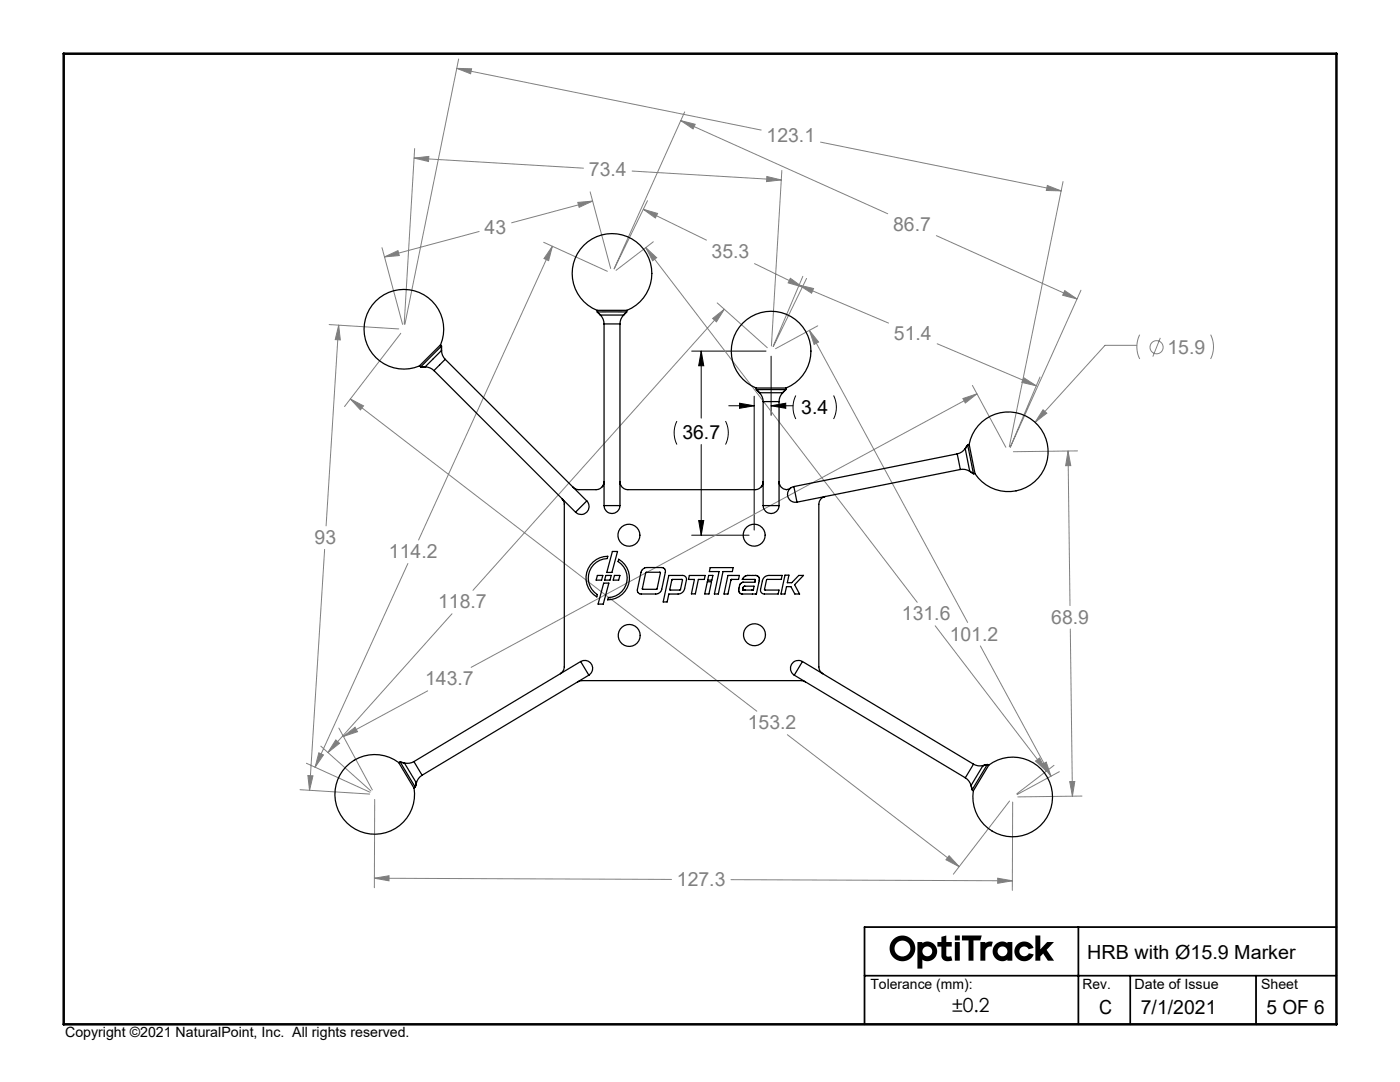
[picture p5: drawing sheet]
<svg xmlns="http://www.w3.org/2000/svg" width="279mm" height="216mm" viewBox="0 0 279 216" stroke-linecap="round" stroke-linejoin="round" font-family="sans-serif">
<path d="M172.5 194.7h94.2M215.2 185v19.4M225.6 194.7v9.7M250.7 194.7v9.7M266.7 185h-94.2v19.4" fill="none" stroke="#000" stroke-width=".35"/>
<path d="M12.7 10.7h254v193.7h-254z" fill="none" stroke="#000" stroke-width=".5"/>
<path d="M178.5 189.3a1.6 1.6 0 0 1 3.2 0 1.6 1.6 0 0 1-3.2 0zM177.5 189.2a2.6 2.6 0 0 0 5.2 0 2.6 2.6 0 0 0-5.2 0zM184.1 189.8a.98 .98 0 0 1 1.9 0 .98 .98 0 0 1-1.9 0zM183.1 188v5.3h1v-1.8l.1 .1a1.93 1.93 0 0 0 2.8-1.8 1.93 1.93 0 0 0-2.9-1.6v-.2zM187.9 186.9v1.1h-.8v.9h.8v1.7a1.44 1.44 0 0 0 2.2 1.1l-.3-.9-.7 .1-.2-.3v-1.7h1v-.9h-1v-1.3zM190.6 188v3.7h.9v-3.7zM190.6 186.7v1h.9v-1zM192 186.7v1h1.3v4h1v-4h1.4l.2-1zM195.7 188v3.7h.9l.1-2.2 .5-.5 .7-.1 .2-1h-.8l-.7 .3v-.2zM199.1 189.8a.98 .98 0 0 1 1.9 0 .98 .98 0 0 1-1.9 0zM198.6 188.5a1.93 1.93 0 0 0-.1 2.6 1.93 1.93 0 0 0 2.6 .4v.2h.9v-3.7h-.9v.2l-.3-.1a1.82 1.82 0 0 0-2.2 .4zM203.1 188.4a1.97 1.97 0 0 0 .3 3.1 1.97 1.97 0 0 0 2.9-1.1l-1-.2-.4 .5-.5 .1-.5-.2-.4-.3v-.8l.5-.6h.8l.5 .5 1-.3-.5-.6-.7-.5a1.96 1.96 0 0 0-2 .4zM206.6 186.7v5h1v-.8l.6-.6 .9 1.4h1.3l-1.5-2.2 1.4-1.5h-1.3l-1.4 1.4v-2.7z" fill-rule="evenodd" fill="#000"/>
<g fill="none" stroke="#808080" stroke-width=".2">
<path d="M91.2 13.6l60.7 12.4M91.2 13.6l2.9 .1-.2 1zM91.5 11.8l-10.7 52.9M82.6 31.5l33.9 2.1M82.6 31.5l3-.3-.1 1zM82.8 29.6l-2.1 35.1M117.8 38.3l4.1 15.3M126.2 34.1l29.7 1.8M135.9 24.1l41.3 18.6M135.9 24.1l2.8 .7-.4 .9zM136.6 22.3l-14 31.3M153 35.2l2.9 .7-2.9 .3z"/>
<path d="M156 34l-2 35M163.8 28.4l48 9.7M209 37l2.8 1.1-3-.1zM212.2 36.2l-10.8 53M76.2 49.4l4.1 15.3M76.7 51.3l2.7-1.3 .3 1zM95.6 46.2l-18.9 5.1M108.5 48.3l12.7 5.8M110.2 49.1l-26.7 58.7M110.2 49.1l-.7 2.9-.9-.4zM115.3 40.4l3-.3-2.7 1.3zM118.3 40.1l-16.2 4.4"/>
<path d="M128.4 41.8l12.6 6.1M128.4 41.8l2.8 .8-.4 .9zM128.9 49.4l54.1 70.8M128.9 49.4l2.2 2-.9 .6zM129.2 40.1l-6.6 13.5M130.4 48.3l-7.5 5.6M150.6 52.6l9.5 4.7M157.7 55.5l2.4 1.8-2.8-.9zM159.5 56.9l17.8 7.6M159.5 56.9l2.9 .7-.4 .9zM160.2 55.1l-5.9 14M161 55.6l-6.7 13.5"/>
<path d="M186.9 47l28 12.7M212.5 58l2.4 1.7-2.8-.8zM215.7 57.9l-14.1 31.3 6-14M65.7 64.8l13.9 .8M67.6 64.9l-2.5 40M67.6 64.9l.3 2.9h-1zM69.9 79.6l81.1 62.3M69.9 79.6l2.6 1.4-.6 .8zM80 66.5l-11.2 14.6M142.2 63.5l2.3-1.8-1.5 2.5zM143.1 60.4l10 9M144.5 61.7l-50.1 56.1"/>
<path d="M161.5 65.9l1.9 2.3-.9 .5zM161.5 65.9l31.6 58.3M163.2 65l-8.4 4.6M187 68.6l19.8 8.4M192.2 79.5l2.8-.9-2.4 1.8zM194.1 76.9l6.6 12.4M195 78.6l-101 54.6M204.3 75.4l2.5 1.6-2.9-.7zM226.9 68.9h-6.4l-13.9 15.4M227.5 66.8a5.4 5.4 0 0 0 0 4.8M231.6 67.4l-1.5 3.8M241.6 66.8a5.4 5.4 0 0 1 0 4.8"/>
<path d="M208.2 81.8l.7 .6-2.3 1.9zM213.1 90l.4 30.8M213.1 90l.6 2.9h-1zM215.1 90l-12.9 .1M64.8 109.6l-3 48.1M81.4 112.4l-18.5 40.7M85.4 137.8l-16.9 9.1M90.2 122.5l-24.8 27.7M186.6 124.9l22.2 29M195.7 128.9l14 26M213.6 125.5l.4 33.4M59.9 157.6l13.9 .8"/>
<path d="M61.1 152.3l12.8 5.8M61.4 154.7l1.1 .1-.7 2.9zM63.6 150.2l1 .4-1.7 2.5zM64 148.9l10 8.9M67 147.6l.8 .7-2.4 1.9zM67.6 145.3l6.7 12.3M68.5 146.9l2.4-1.8 .4 .9zM74.8 159.5l-.1 17.6M157.1 146.6l34.3 26.3M201.5 159.8l-11.2 14.6M206.7 151.9l.8-.7 1.3 2.7zM207.9 152.6l.9-.5 .9 2.8z"/>
<path d="M210.3 152.7l-7.4 5.7M211.4 154l-8.4 4.5M213.5 156l1-.1-.5 3zM215.9 158.8l-12.8 .2M74.7 175.2l59.3 .3M74.7 175.2l2.9-.5v1.1zM145.9 175.5l56.1 .3M189.4 170.8l2 2.1-2.6-1.3zM199.1 175.2l2.9 .6-2.9 .4zM202.1 160l-.1 17.7"/>
<circle cx="230.8" cy="69.3" r="1.31"/>
</g>
<g fill="none" stroke="#000" stroke-width=".2">
<path d="M138 70.1h14.9M139.9 70.1l.6 2.9h-1.1zM139.9 70.1v13.3M150.5 79.1v26.7M153.9 71.1v11.8M158.8 78.9a5.2 5.2 0 0 0 0 4.7M166.4 78.9a5.2 5.2 0 0 1 0 4.7M135.1 84a5.2 5.2 0 0 0 0 4.7M139.9 88.7v18.1M144.8 84a5.2 5.2 0 0 1 0 4.7M145.4 81h5.1M147.6 80.5l2.9 .5-2.9 .5z"/>
<path d="M153.9 81l2.9-.5v1zM153.9 81h4.4M138 106.8h11.5M139.4 103.9h1.1l-.6 2.9z"/>
</g>
<path d="M139.4 103.9h1.1l-.6 2.9zM139.9 70.1l.6 2.9h-1.1zM147.6 80.5l2.9 .5-2.9 .5zM153.9 81l2.9-.5v1z" fill="#000"/>
<path d="M91.2 13.6l2.9 .1-.2 1zM209 37l2.8 1.1-3-.1zM67.6 64.9l.3 2.9h-1zM61.4 154.7l1.1 .1-.7 2.9zM74.7 175.2l2.9-.5v1.1zM199.1 175.2l2.9 .6-2.9 .4zM68.5 146.9l2.4-1.8 .4 .9zM192.2 79.5l2.8-.9-2.4 1.8zM189.4 170.8l2 2.1-2.6-1.3zM69.9 79.6l2.6 1.4-.6 .8zM208.2 81.8l-1.6 2.5 2.3-1.9zM213.1 90l.6 2.9h-1zM213.5 156l1-.1-.5 3zM76.7 51.3l2.7-1.3 .3 1zM115.3 40.4l3-.3-2.7 1.3zM128.4 41.8l2.8 .8-.4 .9zM157.7 55.5l2.4 1.8-2.8-.9zM159.5 56.9l2.9 .7-.4 .9zM204.3 75.4l2.5 1.6-2.9-.7zM153 35.2l2.9 .7-2.9 .3zM82.6 31.5l3-.3-.1 1zM63.6 150.2l1 .4-1.7 2.5zM110.2 49.1l-.7 2.9-.9-.4zM142.2 63.5l2.3-1.8-1.5 2.5zM67 147.6l.8 .7-2.4 1.9zM207.9 152.6l.9-.5 .9 2.8zM161.5 65.9l1.9 2.3-.9 .5zM206.7 151.9l.8-.7 1.3 2.7zM128.9 49.4l2.2 2-.9 .6zM212.5 58l2.4 1.7-2.8-.8zM135.9 24.1l2.8 .7-.4 .9z" fill="#808080"/>
<g fill="none" stroke="#000" stroke-width=".25">
<path d="M116.5 49a7.9 7.9 0 0 1 12.3 1.2 7.9 7.9 0 0 1-3.8 11.7h-3.7a5 5 0 0 1-4.8-1.7 8 8 0 0 1 0-11.2zM75 60.1a7.9 7.9 0 0 1 10.1-1 7.9 7.9 0 0 1 2.7 9.8l-2.6 2.6a5 5 0 0 1-4.6 2.2 8 8 0 0 1-7.3-4.9 8 8 0 0 1 1.7-8.7zM83.7 73l.3 .2M84 73.2h.9M84.8 73.2a2.5 2.5 0 0 1 1.8 .8M84.8 73.2h-.8M86.6 74l25.5 25.5M87.9 68.8l.2 .2v.9M88.1 69.1l-4.1 4.1M88.1 69.1v.9M88.1 69.9l-3.3 3.3M88.1 69.9a2.5 2.5 0 0 0 .8 1.8"/>
<path d="M88.9 71.7l-2.3 2.3M88.9 71.7l5.8 5.8M94.7 77.6l22.4 22.4M119.2 62.2h5.8l-.6 .7M119.2 61.9v.3M119.2 62.2l.6 .7M119.2 62.2l.7 .7M119.8 62.9h4.7M119.8 62.9a2.5 2.5 0 0 1 .8 1.7M120.6 64.6h3.1M120.6 64.6v36.3M123.7 64.6v36.3"/>
<path d="M124.5 62.9a2.5 2.5 0 0 0-.8 1.7M125.1 61.9v.3l-.6 .7M148.3 64.5a7.9 7.9 0 0 1 12.2 1.2 7.9 7.9 0 0 1-3.8 11.7h-3.7a4.9 4.9 0 0 1-4.7-1.7 8 8 0 0 1 0-11.2zM150.9 77.7l.7 .7M150.9 77.4v.3M151 77.7l.6 .7M151.6 78.4h4.6M151.6 78.4a2.5 2.5 0 0 1 .7 1.7M156.2 78.4a2.5 2.5 0 0 0-.7 1.7M156.8 77.7h-5.9M156.8 77.7l-.6 .7M156.8 77.4v.3l-.6 .7"/>
<path d="M112.1 99.5l2.8 2.7M112.2 99.5l.3 .5 .1 .6v32.5l-.3 1-.5 .3M112.2 99.5l.3 .5M114.4 97.2h.1M117.1 100l-2.2 2.2M117.1 100a1.59 1.59 0 0 1 0 2.2 1.59 1.59 0 0 1-2.2 0M120.5 96.6l-.3 .5M120.6 96.1a1.59 1.59 0 0 1-1.6 1.6h-3.5l-.7-.1-.4-.4M123.7 96.1a1.58 1.58 0 0 0 1.6 1.6M123.8 96.6v.1M152.2 96.6l-.3 .5M152.3 80.1h3.2"/>
<path d="M152.3 96.1a1.59 1.59 0 0 1-1.6 1.6h-25.4M152.3 80.1v20.8M155.5 80.1v20.8M155.6 96.7l-.1-.6a1.45 1.45 0 0 0 .7 1.4 1.45 1.45 0 0 0 1.6-.1M157.8 97.4a1.59 1.59 0 0 0-.5 1.9 1.59 1.59 0 0 0 1.8 .9M157.8 97.4l.6-.3 .7 3.1M164.5 99.1h-.1M164.7 99.1a1.57 1.57 0 0 0-1.3 1.5v32.5a1.59 1.59 0 0 0 .8 1.3M191 90.6l.7 3.1M191 90.6l-32.6 6.5M191.7 93.7a2.5 2.5 0 0 1 1.8 .4M191.7 93.7l-32.6 6.5"/>
<path d="M192.6 89.5l.9 4.6M192.6 89.5a2.5 2.5 0 0 1-1.6 1.1M193.1 88.8l1.2 5.7-.8-.5M193.1 88.8l-.5 .7M193.1 88.8l-.5 .8M193.4 88.7l-.3 .1M193.5 94.1l.8 .4h.3M195.9 84.2a7.9 7.9 0 0 1 11.5 .9 7.9 7.9 0 0 1-1.5 11.4 7.9 7.9 0 0 1-11.4-2.2l-.7-3.7a4.7 4.7 0 0 1 .8-4.8zM118.3 112.2a4.3 4.3 0 0 1 3-1.2l-.1 .5a3.9 3.9 0 0 0-3.7 2.8 3.9 3.9 0 0 0 1.7 4.3l-.1 .5a4.3 4.3 0 0 1-.8-6.9zM119.2 114.8h1.1l-.2 1h-1.1zM120.5 116.4h1l-1.1 4.1h-1zM120.6 100.9h3.1"/>
<path d="M120.6 100.9a1.59 1.59 0 0 0 1.5 1.6 1.59 1.59 0 0 0 1.6-1.6M120.9 114.8h1.1l-.3 1h-1zM122.2 110h1l-1.1 4.2h-1zM122.6 114.8h1.1l-.2 1h-1.1zM123.5 111.6a4.3 4.3 0 0 1 2 4.9 4.3 4.3 0 0 1-4.2 3.2l.1-.5a3.9 3.9 0 0 0 3.6-2.8 3.9 3.9 0 0 0-1.6-4.4zM128.2 113.6l.9-.4 3 .1 .6 .2 .1 .6-.7 3.5-.5 .7-.6 .2h-3.1l-.6-.3-.1-.6 .7-3.5zM128.9 114.2h2.9l-.7 3.4-2.9-.1zM133.5 114.8h2.7a.76 .76 0 0 1 .8 .9l-.4 1.8a1.33 1.33 0 0 1-1.3 1h-1.8l-.4 1.6h-.7zM134.1 115.7h2.1l-.5 2h-2zM135.8 117.6h.1M137.6 114.8h3.1l-.1 .8h-1.2l-.6 2.9h-.8l.6-2.9h-1.2zM141.2 116.1h.8l-.5 2.4h-.9z"/>
<path d="M141.4 114.8h.9l-.2 1h-.9zM141.7 113.3h4.6l-.1 .8h-1.9l-.9 4.4h-.8l.9-4.4h-1.9zM145.3 114.8h2.3l-.2 .8-1.5 .1-.6 2.8h-.8zM148.4 117.1l.2-.1h1.9l-.1 .6-.2 .1h-1.9zM148.4 115.2l.8-.4h1.7l.5 .3 .2 .6-.6 2.8h-2.9l-.5-.2-.2-.5 .1-.6 .2-.6 .3-.3 .3-.1h2.3l.1-.6h-2.6zM150.2 117.7h.1M151.5 115.7h.1M152.3 100.9h3.2M152.3 100.9a1.59 1.59 0 0 0 1.6 1.6 1.59 1.59 0 0 0 1.6-1.6M152.5 115.3l.7-.5h2.9l-.2 .8h-2.7l-.2 .2-.4 1.9h2.9l-.2 .8h-2.8a.76 .76 0 0 1-.7-.9l.4-1.7zM156.7 114.8h.7l-.3 1.5h.9l1.4-1.5h1l-1.8 1.9 1 1.8h-1l-.8-1.4h-.8l-.4 1.4h-.7zM112.2 134.2l-.2 .1"/>
<path d="M115.3 136l-31.1 18.7M115.3 136l.8-.2h43.8l.8 .2M115.9 132l1.6 2.7M115.9 132a1.59 1.59 0 0 1 2.2 .5 1.59 1.59 0 0 1-.6 2.2M115.9 132l-33.3 20M117.5 134.7l-2.2 1.3M158.5 134.7l34.1 20.5M160.1 132l-1.6 2.7M160.1 132a1.59 1.59 0 0 0-2.1 .5 1.59 1.59 0 0 0 .5 2.2M160.1 132l34.2 20.5M163.9 134.2l.2 .2M69.1 153a7.8 7.8 0 0 1 10.6-.6l1.6 2.7a5.5 5.5 0 0 1 1.4 3.2 7.9 7.9 0 0 1-10.8 7.6 7.9 7.9 0 0 1-2.8-12.9z"/>
<path d="M79.6 152.2l.3-.2 .8 .2M80.7 152.2l2.4 4M80.7 152.3l-.8-.2 3 5M82.6 152a2.5 2.5 0 0 1-1.9 .2M82.6 152l1.6 2.7M82.9 157.1l-.3 .2M83.1 156.2l-.2 .8M83.1 156.2l-.2 .9M84.2 154.7a2.5 2.5 0 0 0-1.1 1.5M192.6 155.2a2.5 2.5 0 0 1 1.2 1.5M193.8 156.7l.2 .9 .3 .2M194.3 152.5l-1.7 2.7"/>
<path d="M194.3 152.5a2.5 2.5 0 0 0 1.9 .3M196.2 152.8l.8-.2-.9 .2M196.2 152.8l-2.4 3.9M197 152.5l-3 5.1-.2-.9M197 152.5l.3 .2M197 152.5l-.8 .3M197.3 152.7a7.9 7.9 0 0 1 12.2 3.4 7.9 7.9 0 0 1-6.5 10.8 7.9 7.9 0 0 1-8.7-9.1z"/>
<circle cx="125.5" cy="106.8" r="2.19"/>
<circle cx="150.5" cy="106.8" r="2.19"/>
<circle cx="125.6" cy="126.8" r="2.19"/>
<circle cx="150.6" cy="126.7" r="2.19"/>
</g>
<g font-size="3.9" fill="#808080">
<text x="153" y="28.4">123.1</text>
<text x="117.5" y="35.1">73.4</text>
<text x="96.7" y="46.6">43</text>
<text x="178.2" y="46.1">86.7</text>
<text x="142" y="51.5">35.3</text>
<text x="178.4" y="67.8">51.4</text>
<text x="233" y="70.6">15.9</text>
<text x="62.8" y="108.6">93</text>
<text x="77.6" y="111.4">114.2</text>
<text x="87.4" y="121.4">118.7</text>
<text x="180" y="123.8">131.6</text>
<text x="209.8" y="124.4">68.9</text>
<text x="189.5" y="127.8">101.2</text>
<text x="84.8" y="136.8">143.7</text>
<text x="149.2" y="145.5">153.2</text>
<text x="135.1" y="176.8">127.3</text>
</g>
<g font-size="3.9">
<text x="159.9" y="82.5">3.4</text>
<text x="136.2" y="87.6">36.7</text>
<text x="217" y="191.4">HRB with Ø15.9 Marker</text>
<text x="190" y="201.9">±0.2</text>
<text x="219.4" y="202.3">C</text>
<text x="227.7" y="202.3">7/1/2021</text>
<text x="252.8" y="202.3">5 OF 6</text>
</g>
<g font-size="2.8">
<text x="173.7" y="197.4">Tolerance (mm):</text>
<text x="216" y="197.4">Rev.</text>
<text x="226.4" y="197.4">Date of Issue</text>
<text x="251.7" y="197.4">Sheet</text>
<text x="13" y="207">Copyright ©2021 NaturalPoint, Inc. All rights reserved.</text>
</g>
</svg>
